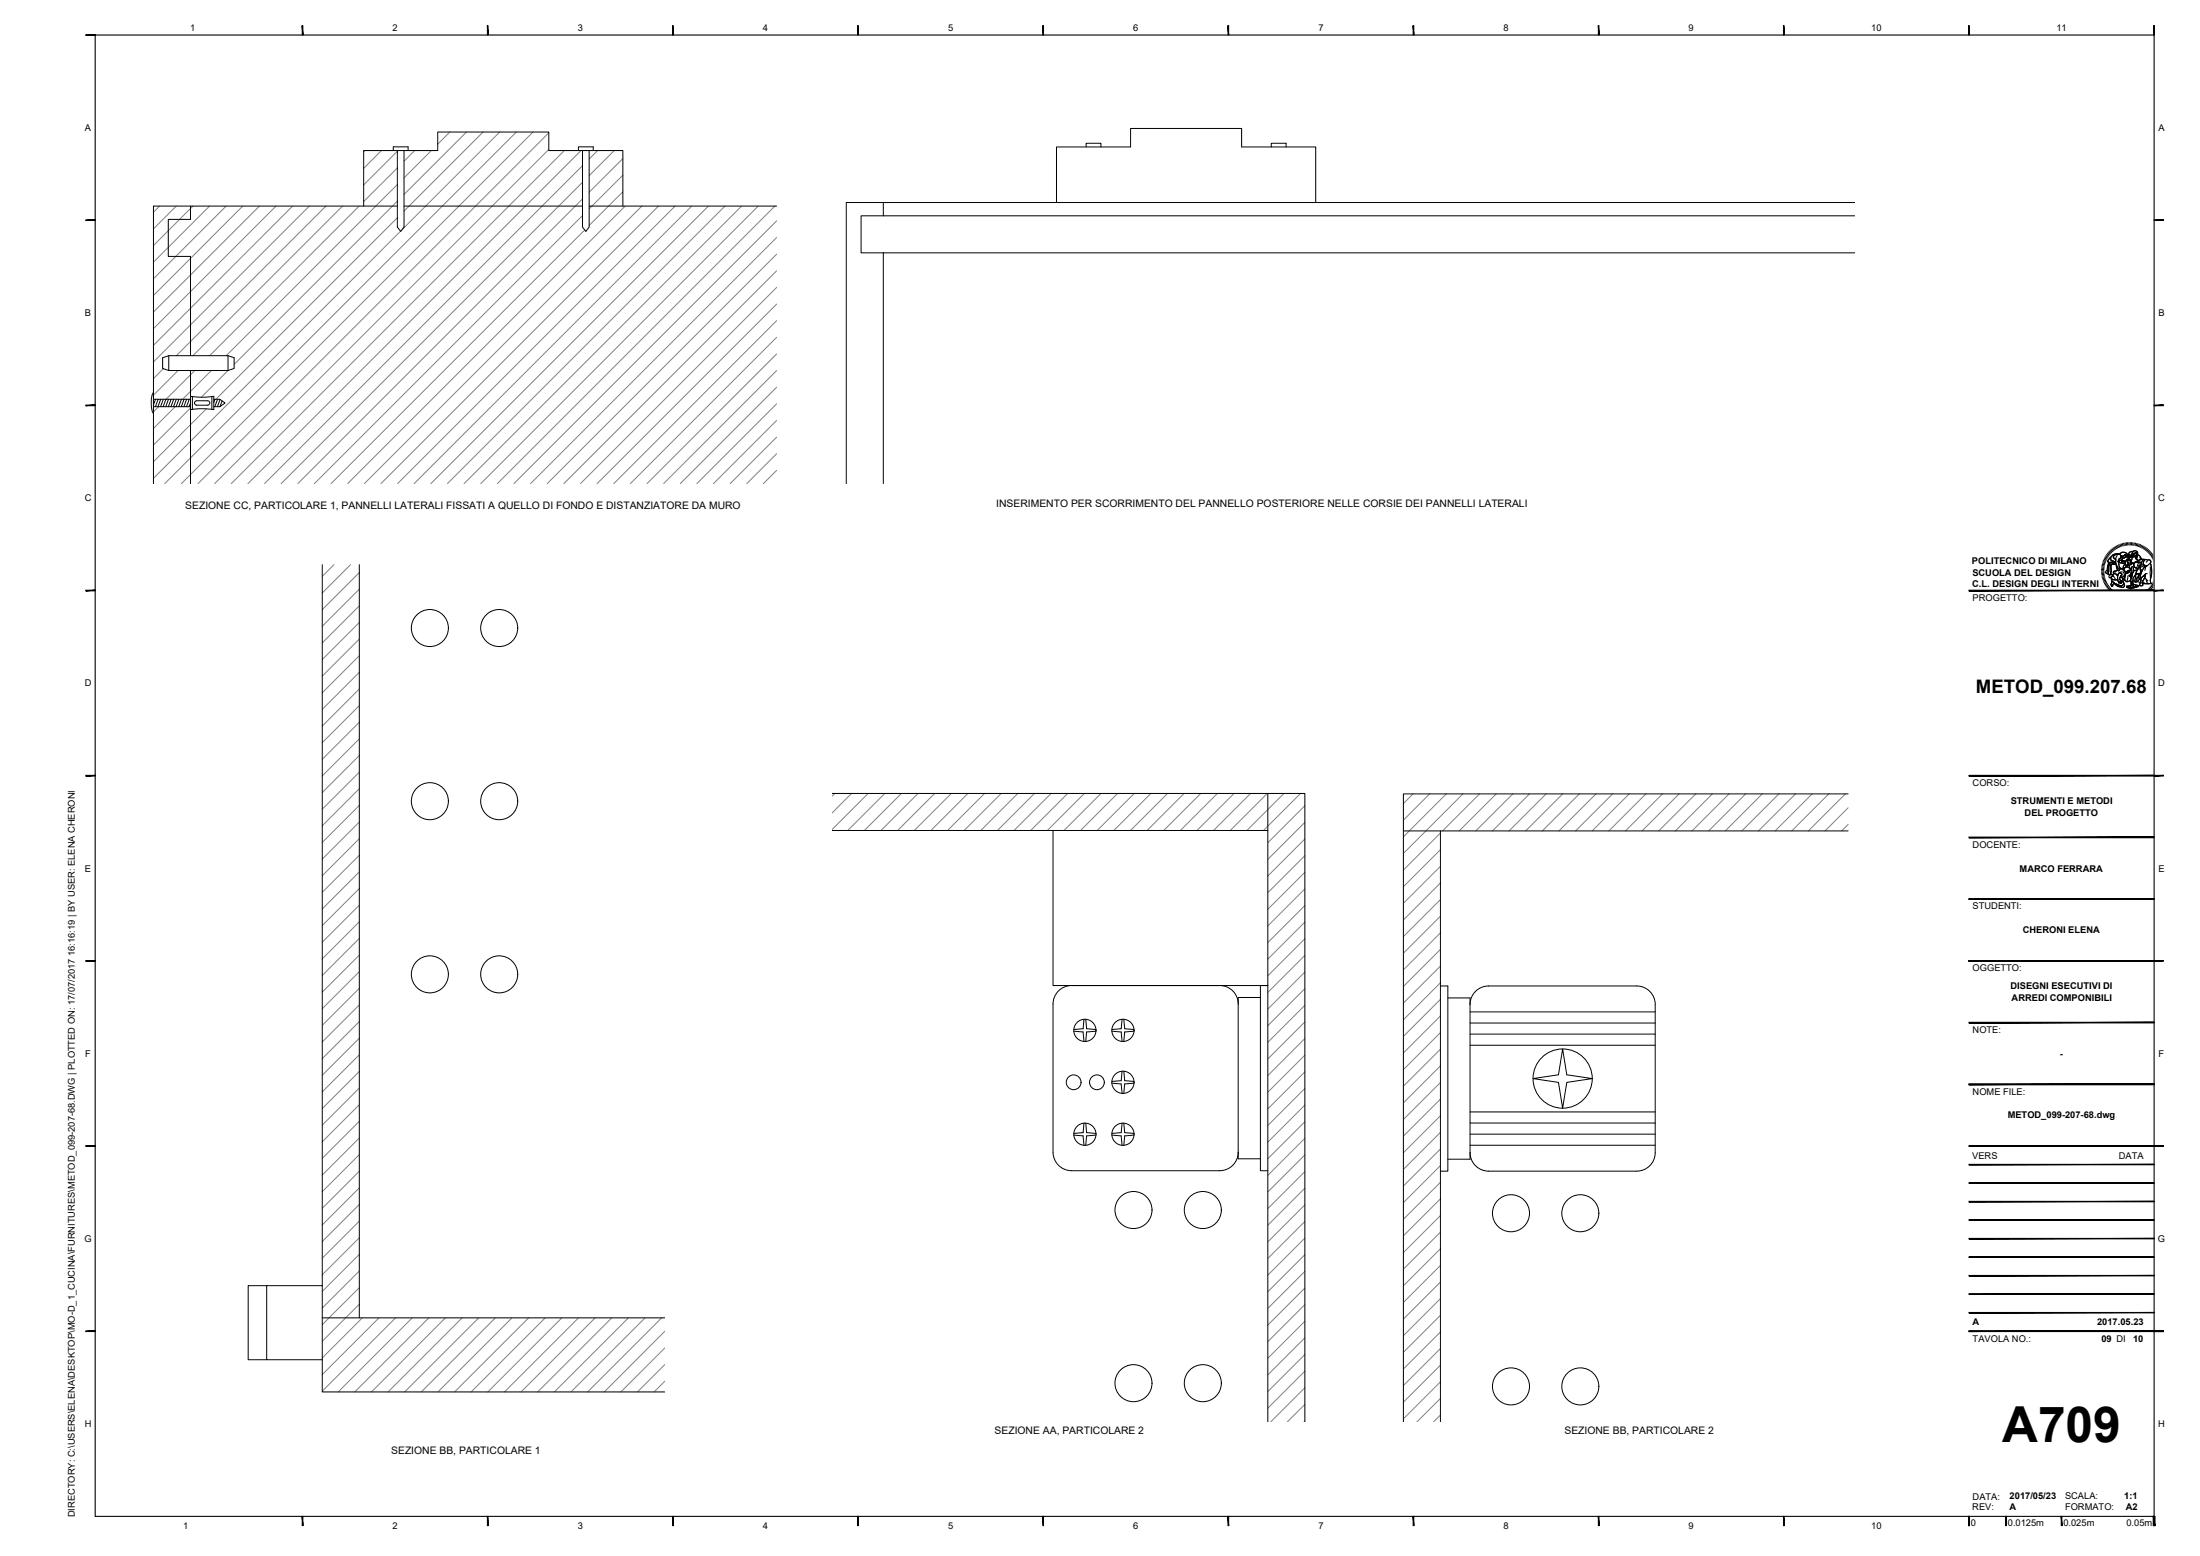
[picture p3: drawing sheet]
<svg xmlns="http://www.w3.org/2000/svg" width="594mm" height="420mm" viewBox="0 0 594 420" stroke-linecap="round" stroke-linejoin="round" font-family="sans-serif">
<!-- layer: A-SECT-MCUT -->
<g fill="none" stroke="#808080" stroke-width=".27">
<path d="M121.5 35.6l-3.3 3.3M126 35.6l-16.9 16.9M130.5 35.6l-21.4 21.4M134.9 35.6l-26.4 26.5M139.4 35.6l-94.9 95M143.9 35.6l-94.9 95M148.2 35.9l-94.7 94.7M43.1 55.7l-1.7 1.6M47.6 55.7l-6.2 6.1M52.1 55.7l-10.7 10.6M56.6 55.7l-15.2 15.1M61.1 55.7l-19.7 19.6"/>
<path d="M65.5 55.7l-24.1 24.1M70 55.7l-28.6 28.6M74.5 55.7l-33.1 33M79 55.7l-37.6 37.5M83.5 55.7l-42.1 42M88 55.7l-40.4 40.3M92.5 55.7l-40.4 40.3M97 55.7l-40.4 40.3M98.5 40.7l-.3 .3M103 40.7l-4.8 4.8M107.3 49.8l-46.2 46.2M107.3 54.3l-44.1 44.1"/>
<path d="M107.3 40.8l-9.1 9.1M107.3 45.3l-9.1 9.1M107.3 58.8l-49 49M112 40.7l-2.9 2.8M116.5 40.7l-7.4 7.3M148.2 40.4l-90.2 90.2M152.4 40.7l-90 89.9M156.9 40.7l-90 89.9M157.3 44.7l-85.9 85.9M157.3 49.2l-81.4 81.4M157.3 53.7l-76.9 76.9M157.3 58.2l-72.4 72.4"/>
<path d="M161.4 40.7l-2.3 2.2M165.9 40.7l-6.8 6.7M168.2 42.8l-9.1 9.1M168.2 47.3l-9.1 9.1M168.2 51.8l-9.1 9.1M168.8 55.7l-74.9 74.9M173.3 55.7l-74.9 74.9M177.8 55.7l-74.9 74.9M182.3 55.7l-74.9 74.9M186.8 55.7l-75 74.9M191.3 55.7l-75 74.9M195.8 55.7l-75 74.9"/>
<path d="M200.3 55.7l-75 74.9M204.8 55.7l-75 74.9M209.2 55.7l-74.9 74.9M209.7 59.7l-70.9 70.9M108.2 62.4l-66.8 66.8M157.9 62.1l-68.5 68.5M209.7 64.1l-66.4 66.5M209.7 68.6l-61.9 62M209.7 73.1l-57.4 57.5M209.7 77.6l-53 53M44.1 99.6l-2.7 2.6M209.7 82.1l-48.5 48.5"/>
<path d="M209.7 86.6l-44 44M209.7 91.1l-39.5 39.5M209.7 95.6l-35 35M42.8 109.8l-1.4 1.4M47.3 109.8l-5.9 5.9M48.1 100l-6.7 6.7M51.4 110.2l-10 10M52.6 100l-7.8 7.8M55.7 110.4l-14.3 14.3M57.1 100l-7.8 7.8M61.6 100l-7.2 7.3M209.7 100.1l-30.5 30.5"/>
<path d="M209.7 104.6l-26 26M209.7 109l-21.5 21.6M209.7 113.5l-17 17.1M209.7 118l-12.5 12.6M209.7 122.5l-8 8.1M209.7 127l-3.6 3.6M90.2 152.5l-3.2 3.1M94.7 152.5l-7.7 7.6M97 154.6l-10 10M97 159.1l-10 10M97 163.6l-10 10M97 168.1l-10 10"/>
<path d="M97 172.6l-10 10M97 177.1l-10 10M97 181.6l-10 10M97 186l-10 10M97 190.5l-10 10M97 195l-10 10M97 199.5l-10 10M97 204l-10 10M97 208.5l-10 10M97 213l-10 10M97 217.5l-10 10M225.5 214.3l-.8 .7"/>
<path d="M229.9 214.3l-5.2 5.2M234.4 214.3l-9.7 9.7M238.9 214.3l-10 10M243.4 214.3l-10 10M247.9 214.3l-10 10M252.4 214.3l-10 10M256.9 214.3l-10 10M261.4 214.3l-10 10M265.9 214.3l-10 10M270.4 214.3l-10 10M274.8 214.3l-10 10M279.3 214.3l-10 10"/>
<path d="M283.8 214.3l-10 10M288.3 214.3l-10 10M292.8 214.3l-10 10M297.3 214.3l-10 10M301.8 214.3l-10 10M306.3 214.3l-10 10M310.8 214.3l-10 10M315.3 214.3l-10 10M319.8 214.3l-10.1 10M324.2 214.3l-10 10M328.7 214.3l-10 10M333.2 214.3l-10 10"/>
<path d="M337.7 214.3l-10 10M342.2 214.3l-10 10M346.7 214.3l-10 10M351.2 214.3l-10 10M352.4 217.6l-10 10M381.6 214.4l-2.6 2.6M386.1 214.4l-7.1 7.1M390.6 214.4l-11.6 11.6M395 214.4l-16 16.1M399.5 214.4l-10 10M404 214.4l-10 10M408.5 214.4l-10 10"/>
<path d="M413 214.4l-10 10M417.5 214.4l-10 10M422 214.4l-10 10M426.5 214.4l-10 10M431 214.4l-10 10M435.5 214.4l-10 10M439.9 214.4l-10 10M444.4 214.4l-10 10M448.9 214.4l-10 10M453.4 214.4l-10 10M457.9 214.4l-10 10M462.4 214.4l-10 10"/>
<path d="M466.9 214.4l-10 10M471.4 214.4l-10 10M475.9 214.4l-10 10M480.4 214.4l-10 10M484.9 214.4l-10.1 10M489.3 214.4l-10 10M493.8 214.4l-10 10M498.3 214.4l-10 10M499.1 218.1l-6.3 6.3M97 222l-10 10M97 226.5l-10 10M97 230.9l-10 10"/>
<path d="M97 235.4l-10 10M97 239.9l-10 10M352.4 222.1l-10 10M352.4 226.6l-10 10M352.4 231l-10 10M352.4 235.5l-10 10M389 224.9l-10 10M389 229.4l-10 10M389 233.9l-10 10M389 238.4l-10 10M499.1 222.6l-1.8 1.8M97 244.4l-10 10"/>
<path d="M97 248.9l-10 10M97 253.4l-10 10M97 257.9l-10 10M352.4 240l-10 10M352.4 244.5l-10 10M352.4 249l-10 10M352.4 253.5l-10 10M352.4 258l-10 10M389 242.9l-10 10M389 247.4l-10 10M389 251.9l-10 10M389 256.4l-10 10"/>
<path d="M97 262.4l-10 10M97 266.9l-10 10M97 271.4l-10 10M97 275.8l-10 10M352.4 262.5l-10 10M352.4 267l-10 10M352.4 271.5l-10 10M352.4 275.9l-10 10M389 260.9l-10 10M389 265.4l-10 10M389 269.8l-10 10M389 274.3l-10 10"/>
<path d="M389 278.8l-10 10M97 280.3l-10 10M97 284.8l-10 10M97 289.3l-10 10M97 293.8l-10 10M97 298.3l-10 10M352.4 280.4l-10 10M352.4 284.9l-10 10M352.4 289.4l-10 10M352.4 293.9l-10 10M352.4 298.4l-10 10M389 283.3l-10 10"/>
<path d="M389 287.8l-10 10M389 292.3l-10 10M389 296.8l-10 10M97 302.8l-10 10M97 307.3l-10 10M97 311.8l-10 10M97 316.3l-10 10M352.4 302.9l-10 10M352.4 307.4l-10 10M352.4 311.9l-10 10M352.4 316.4l-10 10M389 301.3l-10 10"/>
<path d="M389 305.8l-10 10M389 310.3l-10 10M389 314.8l-10 10M389 319.2l-10 10M97 320.8l-10 10M97 325.2l-10 10M97 329.7l-10 10M97 334.2l-10 10M97 338.7l-10 10M352.4 320.8l-10 10M352.4 325.3l-10 10M352.4 329.8l-10 10"/>
<path d="M352.4 334.3l-10 10M352.4 338.8l-10 10M389 323.7l-10 10M389 328.2l-10 10M389 332.7l-10 10M389 337.2l-10 10M97 347.7l-10 10M97 352.2l-10 10M97 343.2l-10 10M97.8 355.9l-10.8 10.8M102.3 355.9l-15.3 15.3M106.8 355.9l-19.8 19.8"/>
<path d="M111.3 355.9l-20 20M115.8 355.9l-20 20M120.3 355.9l-20 20M124.8 355.9l-20 20M129.3 355.9l-20 20M133.8 355.9l-20 20M138.3 355.9l-20 20M142.7 355.9l-20 20M147.2 355.9l-20 20M151.7 355.9l-20 20M156.2 355.9l-20 20M160.7 355.9l-20 20"/>
<path d="M165.2 355.9l-20 20M169.7 355.9l-20 20M174.2 355.9l-20 20M178.7 355.9l-20 20M179.5 359.5l-16.3 16.4M352.4 343.3l-10 10M352.4 347.8l-10 10M352.4 352.3l-10 10M352.4 356.8l-10 10M389 341.7l-10 10M389 346.2l-10 10M389 350.7l-10 10"/>
<path d="M389 355.2l-10 10M389 359.7l-10 10M179.5 364l-11.9 11.9M179.5 368.5l-7.4 7.4M179.5 373l-2.9 2.9M352.4 361.3l-10 10M352.4 365.8l-10 10M352.4 370.2l-10 10M352.4 374.7l-9.3 9.3M352.4 379.2l-4.8 4.8M389 364.1l-10 10M389 368.6l-10 10"/>
<path d="M389 373.1l-10 10M389 377.6l-6.4 6.4M352.4 383.7l-.3 .3M389 382.1l-1.9 1.9"/>
</g>
<!-- layer: A-FURN -->
<g fill="none" stroke="#000" stroke-width=".27">
<path d="M51.4 55.7v3.5h-6v10h6v26.8M107.3 55.7h-65.9v74.9M109.1 55.7h48.2M159.1 55.7h50.6M238.5 58.3h-6v10h6M238.5 54.7v3.6M238.5 58.3h262.3M500.8 54.7h-272.3v75.9M238.5 68.3v62.3M238.5 68.3h262.3M51.4 100v30.6M87 152.5v223.4h92.5"/>
<path d="M97 152.5v203.4M224.7 214.3h127.7v169.7M342.4 214.3v169.7M499.1 214.4h-120.1v169.6M224.7 224.3h117.7M284.3 224.3v41.8h58.1M379 224.4h120.1M389 224.4v159.6M87 355.9h92.5"/>
<circle cx="116.1" cy="169.6" r="5"/>
<circle cx="134.8" cy="169.6" r="5"/>
<circle cx="116.1" cy="216.3" r="5"/>
<circle cx="134.8" cy="216.3" r="5"/>
<circle cx="116.1" cy="263.1" r="5"/>
<circle cx="134.8" cy="263.1" r="5"/>
<circle cx="306.1" cy="326.7" r="5"/>
<circle cx="324.8" cy="326.7" r="5"/>
<circle cx="408" cy="327.6" r="5"/>
<circle cx="426.7" cy="327.6" r="5"/>
<circle cx="306.1" cy="373.5" r="5"/>
<circle cx="324.8" cy="373.5" r="5"/>
<circle cx="408" cy="374.4" r="5"/>
<circle cx="426.7" cy="374.4" r="5"/>
</g>
<!-- layer: COSTR -->
<g fill="none" stroke="#000" stroke-width=".27">
<path d="M293.3 39.7v-1h4v1M343.3 39.7v-1h4v1M98.2 55.7v-15h20v-5.1h30v5.1h20v15M106.2 40.7v-1.1h4v1.1M107.3 40.7v20.6l.9 1.2 .9-1.2v-20.6M156.2 40.7v-1.1h4v1.1M157.3 40.7v20.6l.9 1.2 .9-1.2v-20.6M285.3 54.7v-15h20v-5h30v5h20v15M45.6 96h16v4h-16zM45.6 96l-1.7 .6v2.9l1.7 .5M61.6 96l1.6 .6v2.9l-1.6 .5M41.4 107.8h10"/>
<path d="M41.4 109.8h10M41.4 111.6a6.1 6.1 0 0 1-.4-4.7l.4-.8v5.5M42 107.8l-.6 1.5M42.7 107.8l-.7 2M43.4 107.8l-.7 2M44.1 107.8l-.7 2M44.8 107.8l-.7 2M45.5 107.8l-.7 2M46.2 107.8l-.7 2M46.9 107.8l-.7 2M47.6 107.8l-.7 2M48.3 107.8l-.7 2"/>
<path d="M49 107.8l-.7 2M49.7 107.8l-.7 2M50.4 107.8l-.7 2M51.1 107.8l-.7 2M51.4 109.8v-2.8a19.5 19.5 0 0 0 6.3 0v3.6M51.4 109.8v.8M51.4 108.8l-.3 1M51.4 110.6a19.3 19.3 0 0 1 6.3 0M52 107.1v3.4M52.7 108.4l.4-.2h3a.6 .6 0 0 1 .6 .6 .6 .6 0 0 1-.6 .6h-3.2l-.4-.6zM57.2 107.1v3.4M57.7 107.8h1.7l1.4 1-1.4 1h-1.7"/>
<path d="M58 107.8l-.3 .9M58.7 107.8l-.7 2M59.4 107.9l-.7 1.9M60 108.2l-.6 1.6M290 278.5l2.5 .2M292.5 278.7l.2 2.5M292.7 275.2l-.2 2.6-2.5 .2M293.2 275.2l.2 2.6 2.5 .2M295.9 278.5l-2.5 .2-.2 2.5M300.2 278.5l2.6 .2 .2 2.5M303 275.2l-.2 2.6-2.6 .2M303.5 275.2l.2 2.6 2.5 .2"/>
<path d="M306.2 278.5l-2.5 .2-.2 2.5M334.4 271.1a5 5 0 0 0-5-5h-40a5 5 0 0 0-5 5l-.1 40a5 5 0 0 0 5.1 5h40a5 5 0 0 0 5-5M340.4 269.3h-6v43.6h6M342.4 266.1h-2v50h2M389 266.2h2v50h-2M391 269.5h6v43.5h-6M397 271.2a5 5 0 0 1 5-5h40a5 5 0 0 1 5 5v40a5 5 0 0 1-5 5h-40a5 5 0 0 1-5-5M397 279.2h50M397 276.2h50M397 273.2h50M300.2 292.5l2.6 .2 .2 2.5M303 289.3l-.2 2.5-2.6 .2"/>
<path d="M303.5 289.3l.2 2.5 2.5 .2M306.2 292.5l-2.5 .2-.2 2.5M397 282.2h50M422 283.2l1.1 7 6.9 1-6.9 1.1-1.1 6.9-1.2-6.9-6.8-1.1 6.8-1zM290 306.5l2.5 .2M292.5 306.7l.2 2.6M292.7 303.3l-.2 2.5-2.5 .3M293.2 303.3l.2 2.5 2.5 .3M295.9 306.5l-2.5 .2-.2 2.6M300.2 306.5l2.6 .2 .2 2.6M303 303.3l-.2 2.5-2.6 .3M303.5 303.3l.2 2.5 2.5 .3"/>
<path d="M306.2 306.5l-2.5 .2-.2 2.6M397 300.3h50M397 303.2h50M397 306.3h50M397 309.2h50M72 347.2h15M72 367.2h-5v-20h5v20h15"/>
<circle cx="293" cy="278.2" r="3"/>
<circle cx="303.2" cy="278.2" r="3"/>
<circle cx="289.9" cy="292.2" r="2"/>
<circle cx="296.2" cy="292.2" r="2"/>
<circle cx="303.2" cy="292.2" r="3"/>
<circle cx="422" cy="291.2" r="8"/>
<circle cx="293" cy="306.3" r="3"/>
<circle cx="303.2" cy="306.3" r="3"/>
</g>
<!-- layer: G-ANNO-LOGO -->
<g fill="none" stroke="#000" stroke-width=".3">
<path d="M567.5 154.1h.6M567.5 153.8h.6M567.5 153.4l.7 .1M567.5 153.1l.7 .1M567.6 152.7l.7 .1M567.7 152.4l.6 .1M567.8 152l.6 .2M567.9 151.7l.6 .2M568 151.3l.6 .3M568.1 151l.6 .3M568.1 154.5h-.6M568.2 154.8h-.7"/>
<path d="M568.2 155.1l-.7 .1M568.2 155.4l-.6 .2M568.3 150.7l.6 .3M568.3 155.7l-.6 .2M568.4 156.1l-.7 .1M568.4 150.4l.6 .3M568.5 156.4l-.6 .2M568.6 156.7l-.6 .2M568.6 150.1l.6 .3M568.7 157l-.6 .3M568.8 149.8l.6 .4M568.9 157.3l-.6 .3"/>
<path d="M569 157.6l-.6 .3M569.1 149.5l.5 .4M569.2 157.8l-.6 .4M569.3 149.2l.5 .5M569.4 151.8h.6a.84 .84 0 0 0 1.3-.1l.1 .6-1 .1a.78 .78 0 0 1-1.1-.5zM569.4 151.8v.4M569.4 158.1l-.6 .4M569.5 148.9l.5 .5M569.5 152.3l-.2 .5-.2 1.4-.3 .6 .4 .2M569.6 158.4l-.6 .4M569.7 150.7l.3-.2-.1 .3a.81 .81 0 0 0 1 .8l.3 .1-.1 .2a.74 .74 0 0 1-1.1-.1l-.3 .1a.51 .51 0 0 1-.5-.4 .51 .51 0 0 1 .3-.6zM569.8 148.7l.4 .5"/>
<path d="M569.8 158.6l-.6 .5M569.8 152.3l-.3 .5v1.4l-.3 .8 .7 .2M569.8 152.3l.4 .1-.2 .4 .1 1.2-.1 1.1-.1 .1a.44 .44 0 0 1-.6-.2 .44 .44 0 0 1 .1-.6l.1-1.4zM570 150.5l-.6 .6a.44 .44 0 0 0-.2 .5 .44 .44 0 0 0 .5 .3h.6a.65 .65 0 0 0 1-.2M570 158.9l-.5 .4M570 148.4l.5 .6M570 155.9a1.21 1.21 0 0 0 1.8 .5M570.1 150.2l.6-.5 1.3-.1a.99 .99 0 0 0-1.2 1l.5 .3v.8l-.5-.1a.75 .75 0 0 1-.9-.8zM570.2 156.3v.5l.8 .7 1.9 .9M570.2 156.2l.7 .4 .9-.2 .4 .8v.2l.2-.2 .3 .4-.2-.6 .3 .4-.1-.4 .4 .1-.8-.6 .3-.8 .4 .2 .3 1a.79 .79 0 0 1 .1 .9 .79 .79 0 0 1-.9 .3l-1.7-.8-.6-.5zM570.2 159.1l-.5 .5M570.2 152.4l1.2-.1 .6 1.2-.1 .5-.4 .1a.6 .6 0 0 0-.8 .7l.2 .1-.4 .5a.56 .56 0 0 1-.5-.9v-1.7z"/>
<path d="M570.2 152.4l-.2 .6 .1 2.1M570.3 148.2l.4 .5M570.3 156.9l.8 .6 1.4 .6h.6l.4-.6a.65 .65 0 0 1 0 1 .65 .65 0 0 1-.9 0l-1.3-.6a.44 .44 0 0 0-.5-.3 .44 .44 0 0 0-.3 .5v.2h-.3a.86 .86 0 0 1 0-1.2zM570.3 156.9l-.1 .2a.83 .83 0 0 0 0 1.2l.4-.2-.2-.1a.49 .49 0 0 1 .4-.4 .49 .49 0 0 1 .5 .3l.9 .5a1.25 1.25 0 0 0 1.5-.1l-.2-.8M570.4 159.3l-.4 .5M570.5 155.4a.5 .5 0 0 0-.8-.2 .5 .5 0 0 0 .1 .8 .61 .61 0 0 1 .6-.4 .61 .61 0 0 1 .5 .4l.3 .2M570.6 148l.4 .5M570.7 159.5l-.5 .6M570.7 155l.4-.2 .2 .1a.73 .73 0 0 1 .5 1v.5a1.19 1.19 0 0 1-1.8-.5l.7-.2-.2-.3zM570.7 154.4l1.2-.4 .3 .1 .2-.4 .5-.1 .6 .2 .3 .4a1 1 0 0 1 0 1.2 1 1 0 0 1-1.1 .4v-.3a.47 .47 0 0 0 .1-.7 .47 .47 0 0 0-.8 .2l-.1 .4-.8-.6a.29 .29 0 0 1-.4 0 .29 .29 0 0 1 0-.4zM570.9 147.8l.3 .6M570.9 150l.9-.4a.75 .75 0 0 1 .9 .6 .75 .75 0 0 1-.5 .9l-.2 .4 .1 .4a1.41 1.41 0 0 0 .6 1.5l.2 .2-.5 .1-.1 .3a.32 .32 0 0 1-.4 0 .32 .32 0 0 1 0-.5l-.6-1.4v-1.2l-.6-.4z"/>
<path d="M570.9 159.7l-.4 .6M571.1 154.7l.7 .7M571.1 154.8l-.5 .4 .1 .4M571.2 147.6l.3 .6M571.2 159.9l-.4 .6M571.4 152.3l-2-.1-.4 1.6-.5 .7 .3 .3M571.5 147.4l.3 .6M571.5 152.7l.2 1.3M571.7 149.9l-.3 .7-.1 1.2 .6 1.6a.38 .38 0 0 0 0 .5 .38 .38 0 0 0 .4 .2l.1-.4 .5-.2a1.04 1.04 0 0 1-.7-1.4 1.49 1.49 0 0 1 .5-1.7 1.04 1.04 0 0 0-1.4-.8l-.7 .2-.5 .4-.2 .6a.81 .81 0 0 0 1 .8l.3 .1M571.8 147.3l.3 .6M571.9 154l-.4 .1a.6 .6 0 0 0-.8 .7l.2 .1M572 149.6a.87 .87 0 0 0-.9 .2 .87 .87 0 0 0-.2 1l.4 .1"/>
<path d="M572.1 147.1l.3 .6M572.2 154.7a.47 .47 0 0 1 .7 .2 .47 .47 0 0 1-.2 .6l-.4 1 .8 .7-.4-.2 .1 .5-.3-.5 .2 .6-.3-.4-.2 .2v-.2l-.4-.6 .1-1.2zM572.2 154.7a.47 .47 0 0 1 .7 .2 .47 .47 0 0 1-.2 .6l-.4 1 .8 .7-.4-.2 .1 .4-.3-.4 .1 .6-.2-.4-.2 .2v-.2l-.4-.6v-1.1zM572.2 151l1-.4-.1 .5-1.1 .5zM572.3 151.5l.7-.3 .3 .2-.4 .2 .2 .4a.61 .61 0 0 1-.8-.5zM572.3 151.5a.57 .57 0 0 0 .8 .5M572.4 149.7l.7-.6 1 .2a.3 .3 0 0 1 .4 .3 .3 .3 0 0 1-.4 .3l-.3-.2-.5 .5-.6-.2M572.4 147l.3 .6M572.5 149.4l.5-.3h.6l.7 .4a.23 .23 0 0 1 .2 .3 .23 .23 0 0 1-.3 .1l-.4-.2-.4 .4-.4 .1-.6-.5zM572.7 150l.6 .2 .6-.5 .3 .2-.2 .6-.4 .2-.4-.2-.6 .2zM572.8 146.9l.2 .6M572.9 153.6l.6 .2 .4 .6a.82 .82 0 0 1-.2 1.1h-.1"/>
<path d="M573 151.5h.8l-.2 .1a.37 .37 0 0 1-.2 .5 .37 .37 0 0 1-.5-.2zM573 155.9l.3 1a.8 .8 0 0 1 .1 .9 .8 .8 0 0 1-.9 .3M573 151.2l.3 .2M573.1 150.9v.2l-1.1 .5M573.1 154.4l-.8 .2M573.1 146.8l.2 .6M573.2 150.6l-.4 .5M573.3 154.1l.7 .5M573.4 151.5a.33 .33 0 0 0-.4 .3 .33 .33 0 0 0 .4 .3 .33 .33 0 0 0 .2-.5l.2-.1-.6 .1M573.4 154.6a.7 .7 0 0 1 .2 .9 .7 .7 0 0 1-1 .2M573.5 153.5l.6-.4h.6l.5 .4a.32 .32 0 0 1 .1 .5 .32 .32 0 0 1-.4 0l-.3 .2a.5 .5 0 0 1-.6 .3 .5 .5 0 0 1-.4-.5zM573.5 153.8l.1-.4a.91 .91 0 0 1 1.3-.1l.3 .1a.32 .32 0 0 1 .2 .4 .32 .32 0 0 1-.3 .3l-1.2 .3"/>
<path d="M573.5 146.7l.1 .6M573.5 156.4l.8 .7M573.7 150.5v.1M573.8 150.1l.2 .1M573.8 155.8v.9M573.8 152.4a1.25 1.25 0 0 0-.5 1.3M573.8 146.6l.1 .7M573.8 150.1v.1M573.9 154.4l1.2-.4-.2 .5-.4 .3-.5-.2zM573.9 154.4l.6 .4 .4-.3v-.3l.5-.4-.3-.4-.5-.3h-.6l-.5 .7-.2-.1v-.5l.5-.8 .2 .2h1.1l.5-.4v-.3l.6 .2v.5a.62 .62 0 0 1-.1 .9l.1 .7-.3 .5-.4 .1-.2 .6h-.4l.3 .3 .3-.1v.4l.1-.3-.3 1.1a.98 .98 0 0 1-1.5 0l-.3-.4 .3-.6 .2-1.1M573.9 155.2l-.3 1-.4 .4M574.1 154.6h-.1"/>
<path d="M574.2 150.3l.8-.2a.29 .29 0 0 1 .2 .5 .29 .29 0 0 1-.5 0zM574.2 146.6l.1 .6M574.2 149.9l-.2 .6-.4 .2-.4-.2-.6 .2M574.2 151.2l.5-.3 .4 .1 .5 1a.22 .22 0 0 1-.1 .3 .22 .22 0 0 1-.3-.1 .22 .22 0 0 1 .2-.3l-.2-.7a.44 .44 0 0 0-.7-.1 .44 .44 0 0 0 .1 .7l.1 .4a.43 .43 0 0 1-.7 .4 .43 .43 0 0 1 0-.7zM574.3 158.3l2-.4 1.1 .2-2 .6zM574.3 158.3l1.1 .4v.3l-1.1-.4zM574.5 151.1l.5-.1 .4 .7a.63 .63 0 0 1-.1 .7 .63 .63 0 0 1-.7 .2zM574.5 146.5l.1 .7M574.6 150.1l.1-.2a.53 .53 0 0 1 .8 .4l-.3 .1M574.6 155.5l-.3 1.6 1-.2M574.6 154.6h.1M574.6 149.9h.1a.52 .52 0 0 1 .8 .4l-.3 .1-.2-.3h-.4z"/>
<path d="M574.7 154.2l.1 .1M574.7 154.5l.1 .1M574.8 154.3h-.1M574.8 151.3h.1M574.9 151.3l-.2 .1M574.9 146.5v.7M575 150.2l-.5-.1-.3 .2 .2 .1a.36 .36 0 0 0 .5 .2 .36 .36 0 0 0 .3-.4l-.2-.1v.2M575 152.6v.7M575 155.3l.3 .1 .2-.6 .4-.1-.4 1.3v-.4h-.3zM575.1 154.1l-.2 .5a.51 .51 0 0 1-.8-.1M575.1 151.1l.2 .3-.1 .1M575.2 151.3a.43 .43 0 0 0-.7-.2 .43 .43 0 0 0 .1 .7 .5 .5 0 0 1-.1 .8 .5 .5 0 0 1-.7-.4l.4-1 .7-.3 .6 .5 .1 .8-.2 .2-.2-.4"/>
<path d="M575.3 146.5l-.1 .7M575.3 151.6l-.2 .1M575.3 151.4a.43 .43 0 0 1 0 .7 .43 .43 0 0 1-.6-.1l-.1-.1M575.3 152.3l-.3 .3h-.4M575.4 158.7l2.1-.6-.1 .3-2 .6zM575.4 158.7v.3M575.5 150.3a.99 .99 0 0 1 0 1.2M575.5 154.8h.1M575.5 155.5l-.1 .4 .2-.2M575.5 149.9l.2 .4M575.6 151.9l-.1-.5a.84 .84 0 0 0 0-1.1l-.4-.5a.45 .45 0 0 1-.2-.6 .45 .45 0 0 1 .6-.2 .27 .27 0 0 1 .4-.1 .27 .27 0 0 1-.1 .5v1.1l.2-.1v-.4a.42 .42 0 0 0 .3 .3 .42 .42 0 0 0 .5-.1l-.1 .6 .2-.1 .4 .7-1.1 .7M575.6 146.5v.7"/>
<path d="M575.7 155.2l-.2 .3v-.3M575.7 152.9l-.2 1.4M575.7 152.1l.4 .2M575.7 157l.2-.1 .2 1-.3-.5-.4 .6zM575.8 154.1l-.4 .3v.5M575.9 154.7l-.4 .1-.2 .6h-.4l.3 .3 .3-.1M575.9 153l-.4 .8M576 146.6l-.1 .6M576 149h-.5a.61 .61 0 0 0-.6 .7M576.1 148.9l.6-.2 .4 .2 .1 .4v.7l-.4 .9v-.7l.3-.5-.3-.5-.2 .2a.78 .78 0 0 0-.6 1.1h-.2l-.1-.8zM576.1 150l.2 .3 .5-.1M576.1 148.9l.6-.2 .5 .5v.8l-.4 .9v-.7l.3-.5a.32 .32 0 0 0-.2-.4 .32 .32 0 0 0-.4 .1h-.3l-.2 1-.2 .1-.1-.8z"/>
<path d="M576.2 152.1l.1-.1a1.52 1.52 0 0 1 1.9 0 1.33 1.33 0 0 1-1.4 1.5l-.6-.7zM576.2 149.5l.6-.3 .3 .5-.3 .5a.4 .4 0 0 1-.4 .1 .4 .4 0 0 1-.3-.3zM576.2 149.7l.2 .1M576.2 154l.9-.1-.7 1.6a1.53 1.53 0 0 0-.5 1.5h-.2l-.2 .5-.2-1zM576.2 154.1l-.9 2.5 .2 .9-.1 .9 .4-1 .3 .8-.2-1.3-.4 .6M576.3 146.6l-.1 .7M576.3 150.2h.1M576.3 153.1a.62 .62 0 0 0-.1 .9l1-.1 .4-.6M576.3 149.8h.1M576.4 150.1h.1M576.7 146.7l-.2 .6M576.7 149.9l.2 .1"/>
<path d="M576.8 155l.7-.1-.5 1.4 .2 .7-.3 .2-.5-.2zM576.8 149.9l-.1 .1M576.9 150.7l.4 .7M577 153.2h.1M577 146.7l-.1 .7M577 151.6h.1a2.25 2.25 0 0 1 1.8-.5l-.7 .9zM577.1 153.9l-.7 1.6a1.53 1.53 0 0 0-.5 1.5M577.2 153.1l-.3 .1M577.2 149.7a1.26 1.26 0 0 1 .9 1.1l.3 .2-.4 .1a.63 .63 0 0 1-.8 .1 .63 .63 0 0 1-.2-.8zM577.2 153.4l-.1 .1M577.2 149.7l.7 .5 .2 .5M577.4 146.8l-.2 .7"/>
<path d="M577.4 158.1v.3l-2 .6-1.1-.4v-.3l1.1 .4 2-.6a6.1 6.1 0 0 0-3.1 .2M577.7 146.9l-.2 .7M577.8 152.8l-.1 .4M577.8 151.8l.3 .1 .2 .3M577.8 153l.2 .1-.1 .7a.71 .71 0 0 1-.2 1.1l-1 .1 .4-1.1zM577.8 150.6l.6 .4M577.9 154.9h-.2a.84 .84 0 0 0-.9 .3 .84 .84 0 0 0-.1 .9l-.3 .9 .5 .2a.44 .44 0 0 0 .1-.8l.5-1.5M577.9 156.3l-.1 .2 .3 .2M578 147.1l-.2 .6M578 153.1v1.2l-.2 1a1.85 1.85 0 0 0-.2 2l.3 .2M578.2 156l1.1-1-.5 1.6a1.19 1.19 0 0 0-.2 1.4l-.1 .1a.45 .45 0 0 1-.7 0 .45 .45 0 0 1 .1-.7zM578.2 152a1.04 1.04 0 0 1 .7-.9 1.04 1.04 0 0 1 1 .1 .55 .55 0 0 1 .8 .2 .55 .55 0 0 1-.2 .8l-.3 .3a1.09 1.09 0 0 1-1.9-.3"/>
<path d="M578.3 152.2l-.5 .6a.69 .69 0 0 1-.5 .7 .69 .69 0 0 1-.7-.3 .75 .75 0 0 1-.1-1.2l.5-.2a.33 .33 0 0 1 .5 .2 .33 .33 0 0 1-.2 .4v.2a.24 .24 0 0 0 .2 .3 .24 .24 0 0 0 .3-.2l.1-.3-.1-.6-.7-.2-.8 .4-.1 .6M578.3 153.8l.1 .5M578.4 147.2l-.3 .6M578.7 147.4l-.3 .6M578.8 153l-.9 .1M578.8 157.2l.6 .4M579 147.5l-.3 .6M579 151a2.39 2.39 0 0 0-2 .6M579.2 159.9l.3 .5M579.2 156l.8 .9M579.2 153a6.5 6.5 0 0 0-1.4 3.4l1.5-1.4 .5-.1M579.3 151.1l.5 .1a.64 .64 0 0 1 .7 0 .64 .64 0 0 1 .2 .7l.2 1.2a7.8 7.8 0 0 1-.2 3.6l.3 .9h-2a.45 .45 0 0 1-.6-.3 .45 .45 0 0 1 .3-.6l.6-1.7-1.5 1.4a5.9 5.9 0 0 1 1.5-3.4l.4-.2a.93 .93 0 0 1-1-.7 .93 .93 0 0 1 .6-1z"/>
<path d="M579.3 151.1a.91 .91 0 0 0-.6 1 .91 .91 0 0 0 1 .7M579.3 147.7l-.4 .6M579.3 155l-.5 1.6a1.24 1.24 0 0 0-.2 1.4l-.1 .1a.45 .45 0 0 1-.7 0 .45 .45 0 0 1 .1-.7l.3-1.4M579.4 159.7l.4 .5M579.4 153l-.2 1M579.6 156.4l.2 .9 .4 .3M579.6 147.9l-.4 .6M579.7 159.5l.4 .5M579.8 151.5l-.2 .3M579.9 148.2l-.4 .5M579.9 159.2l.5 .5M580.1 148.4l-.4 .5"/>
<path d="M580.1 159l.5 .5M580.4 158.8l.5 .4M580.4 148.6l-.5 .5M580.6 158.5l.5 .4M580.6 153.1l.1 3.4M580.7 148.9l-.5 .4M580.7 152a9.8 9.8 0 0 1 0 5l.3 .6-2.5-.1M580.8 158.3l.5 .4M580.9 149.1l-.5 .5M581 158l.5 .4M581.1 149.4l-.5 .4M581.1 157.7l.6 .4"/>
<path d="M581.3 157.4l.6 .3M581.3 149.7l-.5 .4M581.4 157.1l.6 .3M581.6 150l-.6 .4M581.6 156.8l.6 .3M581.7 156.5l.6 .3M581.7 150.3l-.6 .3M581.8 156.2l.6 .2M581.9 155.9l.6 .2M581.9 150.6l-.6 .3M582 155.6l.6 .1M582 155.3l.7 .1"/>
<path d="M582 155h.7M582.1 150.9l-.6 .3M582.1 154.6l.7 .1M582.1 154.4h.7M582.2 151.3l-.6 .2M582.3 151.6l-.6 .2M582.5 151.9l-.7 .2M582.5 152.3l-.6 .1M582.6 152.6l-.6 .2M582.7 153l-.7 .1M582.7 153.3l-.6 .1M582.8 153.7h-.7"/>
<path d="M582.8 154l-.7 .1M571.5 160.1l-.4 .6M571.8 160.3l-.4 .6M572 160.4l-.2 .6M572.3 160.6l-.2 .6M572.6 160.7l-.2 .6M572.9 160.8l-.2 .6M573.3 160.9l-.2 .6M573.6 161l-.2 .6M573.9 161l-.1 .7M574.2 161.1l-.1 .6M574.5 161.1v.7"/>
<path d="M574.9 161.1l-.1 .7M575.2 161.1v.7M575.5 161.1l.1 .7M575.8 161.1l.1 .7M576.2 161.1l.1 .6M576.5 161l.1 .7M576.8 160.9l.2 .7M577.1 160.8l.2 .7M577.4 160.7l.2 .7M577.7 160.6l.3 .7M578 160.5l.3 .6M578.3 160.4l.3 .6"/>
<path d="M578.6 160.2l.3 .6M578.9 160l.4 .6"/>
</g>
<!-- layer: G-ANNO-TTLB -->
<g fill="#fff" stroke="#fff" stroke-width=".27">
<path d="M556.7 159.5l30.7 4.3-5.7-4.3zM556.7 159.5l30.7 4.3h-30.7z"/>
<path d="M581.7 144.9h5.7l-5.7 14.6zM587.4 144.9l-5.7 14.6 5.7 4.3z"/>
</g>
<path d="M556.7 159.5h25v-14.6h5.7v18.9h-30.7z" fill="none" stroke="#fff" stroke-width=".27"/>
<g fill="#000" stroke="#000" stroke-width=".27">
<path d="M23.2 9.5h2.5v-.1zM23.2 9.4h2.5l-2.5 .1z"/>
<path d="M81.6 7l.2 2.5v-2.5zM81.6 7l.2 2.5h-.2z"/>
<path d="M131.6 7l.2 2.5v-2.5zM131.6 7l.2 2.5h-.2z"/>
<path d="M181.6 7l.2 2.5v-2.5zM181.6 7l.2 2.5h-.2z"/>
<path d="M231.6 7l.2 2.5v-2.5zM231.6 7l.2 2.5h-.2z"/>
<path d="M281.6 7l.2 2.5v-2.5zM281.6 7l.2 2.5h-.2z"/>
<path d="M331.6 7l.2 2.5v-2.5zM331.6 7l.2 2.5h-.2z"/>
<path d="M381.6 7l.2 2.5v-2.5zM381.6 7l.2 2.5h-.2z"/>
<path d="M431.6 7l.2 2.5v-2.5zM431.6 7l.2 2.5h-.2z"/>
<path d="M481.6 7l.2 2.5v-2.5zM481.6 7l.2 2.5h-.2z"/>
<path d="M531.6 7l.2 2.5v-2.5zM531.6 7l.2 2.5h-.2z"/>
<path d="M581.6 7l.2 2.5v-2.5zM581.6 7l.2 2.5h-.2z"/>
<path d="M23.2 59.5h2.5v-.1zM23.2 59.4h2.5l-2.5 .1z"/>
<path d="M581.7 59.5h2.5v-.1zM581.7 59.4h2.5l-2.5 .1z"/>
<path d="M23.2 109.6h2.5v-.2zM23.2 109.4h2.5l-2.5 .2z"/>
<path d="M581.7 109.6h2.5v-.2zM581.7 109.4h2.5l-2.5 .2z"/>
<path d="M23.2 159.5h2.5v-.1zM23.2 159.4h2.5l-2.5 .1z"/>
<path d="M531.7 159.5h50v-.1zM531.7 159.4h50l-50 .1z"/>
<path d="M581.7 159.5h2.5v-.1zM581.7 159.4h2.5l-2.5 .1z"/>
<path d="M23.2 209.6h2.5v-.2zM23.2 209.4h2.5l-2.5 .2z"/>
<path d="M531.7 209.6h50v-.2zM531.7 209.4h50l-50 .2z"/>
<path d="M581.7 209.6h2.5v-.2zM581.7 209.4h2.5l-2.5 .2z"/>
<path d="M531.7 226.2h50v-.2zM531.7 226h50l-50 .2z"/>
<path d="M23.2 259.5h2.5v-.1zM23.2 259.4h2.5l-2.5 .1z"/>
<path d="M531.7 242.7v.2l50-.2zM531.7 242.9l50-.2v.2z"/>
<path d="M531.7 259.4v.1l50-.1zM531.7 259.5l50-.1v.1z"/>
<path d="M531.7 259.4v.1l50-.1zM531.7 259.5l50-.1v.1z"/>
<path d="M531.7 259.4v.1l50-.1zM531.7 259.5l50-.1v.1z"/>
<path d="M531.7 259.4v.1l50-.1zM531.7 259.5l50-.1v.1z"/>
<path d="M531.7 242.9h50v-.2zM531.7 242.7h50l-50 .2z"/>
<path d="M581.7 259.5h2.5v-.1zM581.7 259.4h2.5l-2.5 .1z"/>
<path d="M531.7 276v.2l50-.2zM531.7 276.2l50-.2v.2z"/>
<path d="M531.7 292.7v.2l50-.2zM531.7 292.9l50-.2v.2z"/>
<path d="M531.7 292.7v.2l50-.2zM531.7 292.9l50-.2v.2z"/>
<path d="M23.2 309.5h2.5v-.1zM23.2 309.4h2.5l-2.5 .1z"/>
<path d="M531.7 319.4h50zM531.7 319.5l50-.1z"/>
<path d="M531.7 314.4h50zM531.7 314.5l50-.1z"/>
<path d="M531.7 309.4v.1l50-.1zM531.7 309.5l50-.1v.1z"/>
<path d="M581.7 309.5h2.5v-.1zM581.7 309.4h2.5l-2.5 .1z"/>
<path d="M581.7 309.5h2.5v-.1zM581.7 309.4h2.5l-2.5 .1z"/>
<path d="M531.7 339.4h50zM531.7 339.5l50-.1z"/>
<path d="M531.7 334.4h50zM531.7 334.5l50-.1z"/>
<path d="M531.7 329.4h50zM531.7 329.5l50-.1z"/>
<path d="M531.7 324.4h50zM531.7 324.5l50-.1z"/>
<path d="M23.2 359.6h2.5v-.2zM23.2 359.4h2.5l-2.5 .2z"/>
<path d="M531.7 359.4v.2l50-.2zM531.7 359.6l50-.2v.2z"/>
<path d="M531.7 359.4v.2l50-.2zM531.7 359.6l50-.2v.2z"/>
<path d="M531.7 354.4h50zM531.7 354.5l50-.1z"/>
<path d="M531.7 349.4h50zM531.7 349.5l50-.1z"/>
<path d="M531.7 344.4h50zM531.7 344.5l50-.1z"/>
<path d="M581.7 359.6h2.5v-.2zM581.7 359.4h2.5l-2.5 .2z"/>
<path d="M581.7 359.6h2.5v-.2zM581.7 359.4h2.5l-2.5 .2z"/>
<path d="M581.7 359.6h2.5v-.2zM581.7 359.4h2.5l-2.5 .2z"/>
<path d="M581.7 359.6h2.5v-.2zM581.7 359.4h2.5l-2.5 .2z"/>
<path d="M81.6 409.5l.2 2.5v-2.5zM81.6 409.5l.2 2.5h-.2z"/>
<path d="M131.6 409.5l.2 2.5v-2.5zM131.6 409.5l.2 2.5h-.2z"/>
<path d="M181.6 409.5l.2 2.5v-2.5zM181.6 409.5l.2 2.5h-.2z"/>
<path d="M231.6 409.5l.2 2.5v-2.5zM231.6 409.5l.2 2.5h-.2z"/>
<path d="M281.6 409.5l.2 2.5v-2.5zM281.6 409.5l.2 2.5h-.2z"/>
<path d="M331.6 409.5l.2 2.5v-2.5zM331.6 409.5l.2 2.5h-.2z"/>
<path d="M381.6 409.5l.2 2.5v-2.5zM381.6 409.5l.2 2.5h-.2z"/>
<path d="M431.6 409.5l.2 2.5v-2.5zM431.6 409.5l.2 2.5h-.2z"/>
<path d="M481.6 409.5l.2 2.5v-2.5zM481.6 409.5l.2 2.5h-.2z"/>
<path d="M531.6 409.5v2.5h.2zM531.6 409.5h.2v2.5z"/>
<path d="M531.6 409.5l.2 2.5v-2.5zM531.6 409.5l.2 2.5h-.2z"/>
<path d="M541.6 409.5l.2 2.5v-2.5zM541.6 409.5l.2 2.5h-.2z"/>
<path d="M556.6 409.5l.2 2.5v-2.5zM556.6 409.5l.2 2.5h-.2z"/>
<path d="M581.6 409.5l.2 2.5v-2.5zM581.6 409.5l.2 2.5h-.2z"/>
<path d="M581.4 409.5l.5 2.5v-2.5zM581.4 409.5l.5 2.5h-.5z"/>
</g>
<path d="M25.7 9.5h556v400h-556z" fill="none" stroke="#000" stroke-width=".3"/>
<text font-size="13.4" x="540.7" y="389.3">A709</text>
<text font-size="5" x="533.6" y="187.2">METOD_099.207.68</text>
<g font-size="2.8">
<text x="50" y="137.3">SEZIONE CC, PARTICOLARE 1, PANNELLI LATERALI FISSATI A QUELLO DI FONDO E DISTANZIATORE DA MURO</text>
<text x="269" y="137">INSERIMENTO PER SCORRIMENTO DEL PANNELLO POSTERIORE NELLE CORSIE DEI PANNELLI LATERALI</text>
<text x="268.6" y="387.2">SEZIONE AA, PARTICOLARE 2</text>
<text x="422.5" y="387.2">SEZIONE BB, PARTICOLARE 2</text>
<text x="105.6" y="392.6">SEZIONE BB, PARTICOLARE 1</text>
</g>
<g font-size="2.5">
<text x="51.3" y="8.3">1</text>
<text x="106" y="8.3">2</text>
<text x="156" y="8.3">3</text>
<text x="206" y="8.3">4</text>
<text x="256" y="8.3">5</text>
<text x="306" y="8.3">6</text>
<text x="356" y="8.3">7</text>
<text x="406" y="8.3">8</text>
<text x="456" y="8.3">9</text>
<text x="505.3" y="8.3">10</text>
<text x="555.3" y="8.3">11</text>
<text x="23" y="35.4">A</text>
<text x="582.8" y="35.4">A</text>
<text x="23" y="85.4">B</text>
<text x="582.8" y="85.4">B</text>
<text x="22.9" y="135.4">C</text>
<text x="582.8" y="135.4">C</text>
<text x="532.5" y="152.4">POLITECNICO DI MILANO</text>
<text x="532.6" y="155.4">SCUOLA DEL DESIGN</text>
<text x="532.6" y="158.4">C.L. DESIGN DEGLI INTERNI</text>
<text x="532.7" y="162.2">PROGETTO:</text>
<text x="22.9" y="185.4">D</text>
<text x="582.8" y="185.4">D</text>
<text x="532.7" y="212.2">CORSO:</text>
<text x="543" y="217.2">STRUMENTI E METODI</text>
<text x="546.7" y="220.2">DEL PROGETTO</text>
<text x="532.7" y="228.9">DOCENTE:</text>
<text x="23" y="235.4">E</text>
<text x="545.4" y="235.4">MARCO FERRARA</text>
<text x="582.8" y="235.4">E</text>
<text x="532.7" y="245.6">STUDENTI:</text>
<text x="546.2" y="252">CHERONI ELENA</text>
<text x="532.7" y="262.2">OGGETTO:</text>
<text x="542.9" y="267.2">DISEGNI ESECUTIVI DI</text>
<text x="543.2" y="270.2">ARREDI COMPONIBILI</text>
<text x="532.7" y="278.9">NOTE:</text>
<text x="23" y="285.4">F</text>
<text x="556.2" y="285.4">-</text>
<text x="582.9" y="285.4">F</text>
<text x="532.7" y="295.6">NOME FILE:</text>
<text x="542.1" y="301.8">METOD_099-207-68.dwg</text>
<text x="532.6" y="312.9">VERS</text>
<text x="572.2" y="312.9">DATA</text>
<text x="22.8" y="335.4">G</text>
<text x="582.7" y="335.4">G</text>
<text x="532.7" y="357.9">A</text>
<text x="566.3" y="357.9">2017.05.23</text>
<text x="532.7" y="362.4">TAVOLA NO.:</text>
<text x="567.5" y="362.4">09 DI</text>
<text x="576" y="362.4">10</text>
<text x="22.9" y="385.4">H</text>
<text x="582.8" y="385.4">H</text>
<text x="532.6" y="407.8">REV:</text>
<text x="532.7" y="404.9">DATA:</text>
<text x="542.7" y="407.9">A</text>
<text x="542.7" y="404.8">2017/05/23</text>
<text x="557.6" y="404.9">SCALA:</text>
<text x="557.6" y="407.9">FORMATO:</text>
<text x="573.6" y="404.8">1:1</text>
<text x="574.1" y="407.9">A2</text>
<text x="20.2" y="409.7" transform="rotate(-90 20.2 409.7)">DIRECTORY: C:\USERS\ELENA\DESKTOP\MO-D_1_CUCINA\FURNITURES\METOD_099-207-68.DWG | PLOTTED ON: 17/07/2017 16:16:19 | BY USER: ELENA CHERONI</text>
<text x="49.5" y="412.8">1</text>
<text x="106" y="412.8">2</text>
<text x="156" y="412.8">3</text>
<text x="206" y="412.8">4</text>
<text x="256" y="412.8">5</text>
<text x="306" y="412.8">6</text>
<text x="356" y="412.8">7</text>
<text x="406" y="412.8">8</text>
<text x="456" y="412.8">9</text>
<text x="505.3" y="412.8">10</text>
<text x="532.2" y="412">0</text>
<text x="542.2" y="412">0.0125m</text>
<text x="557.2" y="412">0.025m</text>
<text x="574.2" y="412">0.05m</text>
</g>
</svg>
